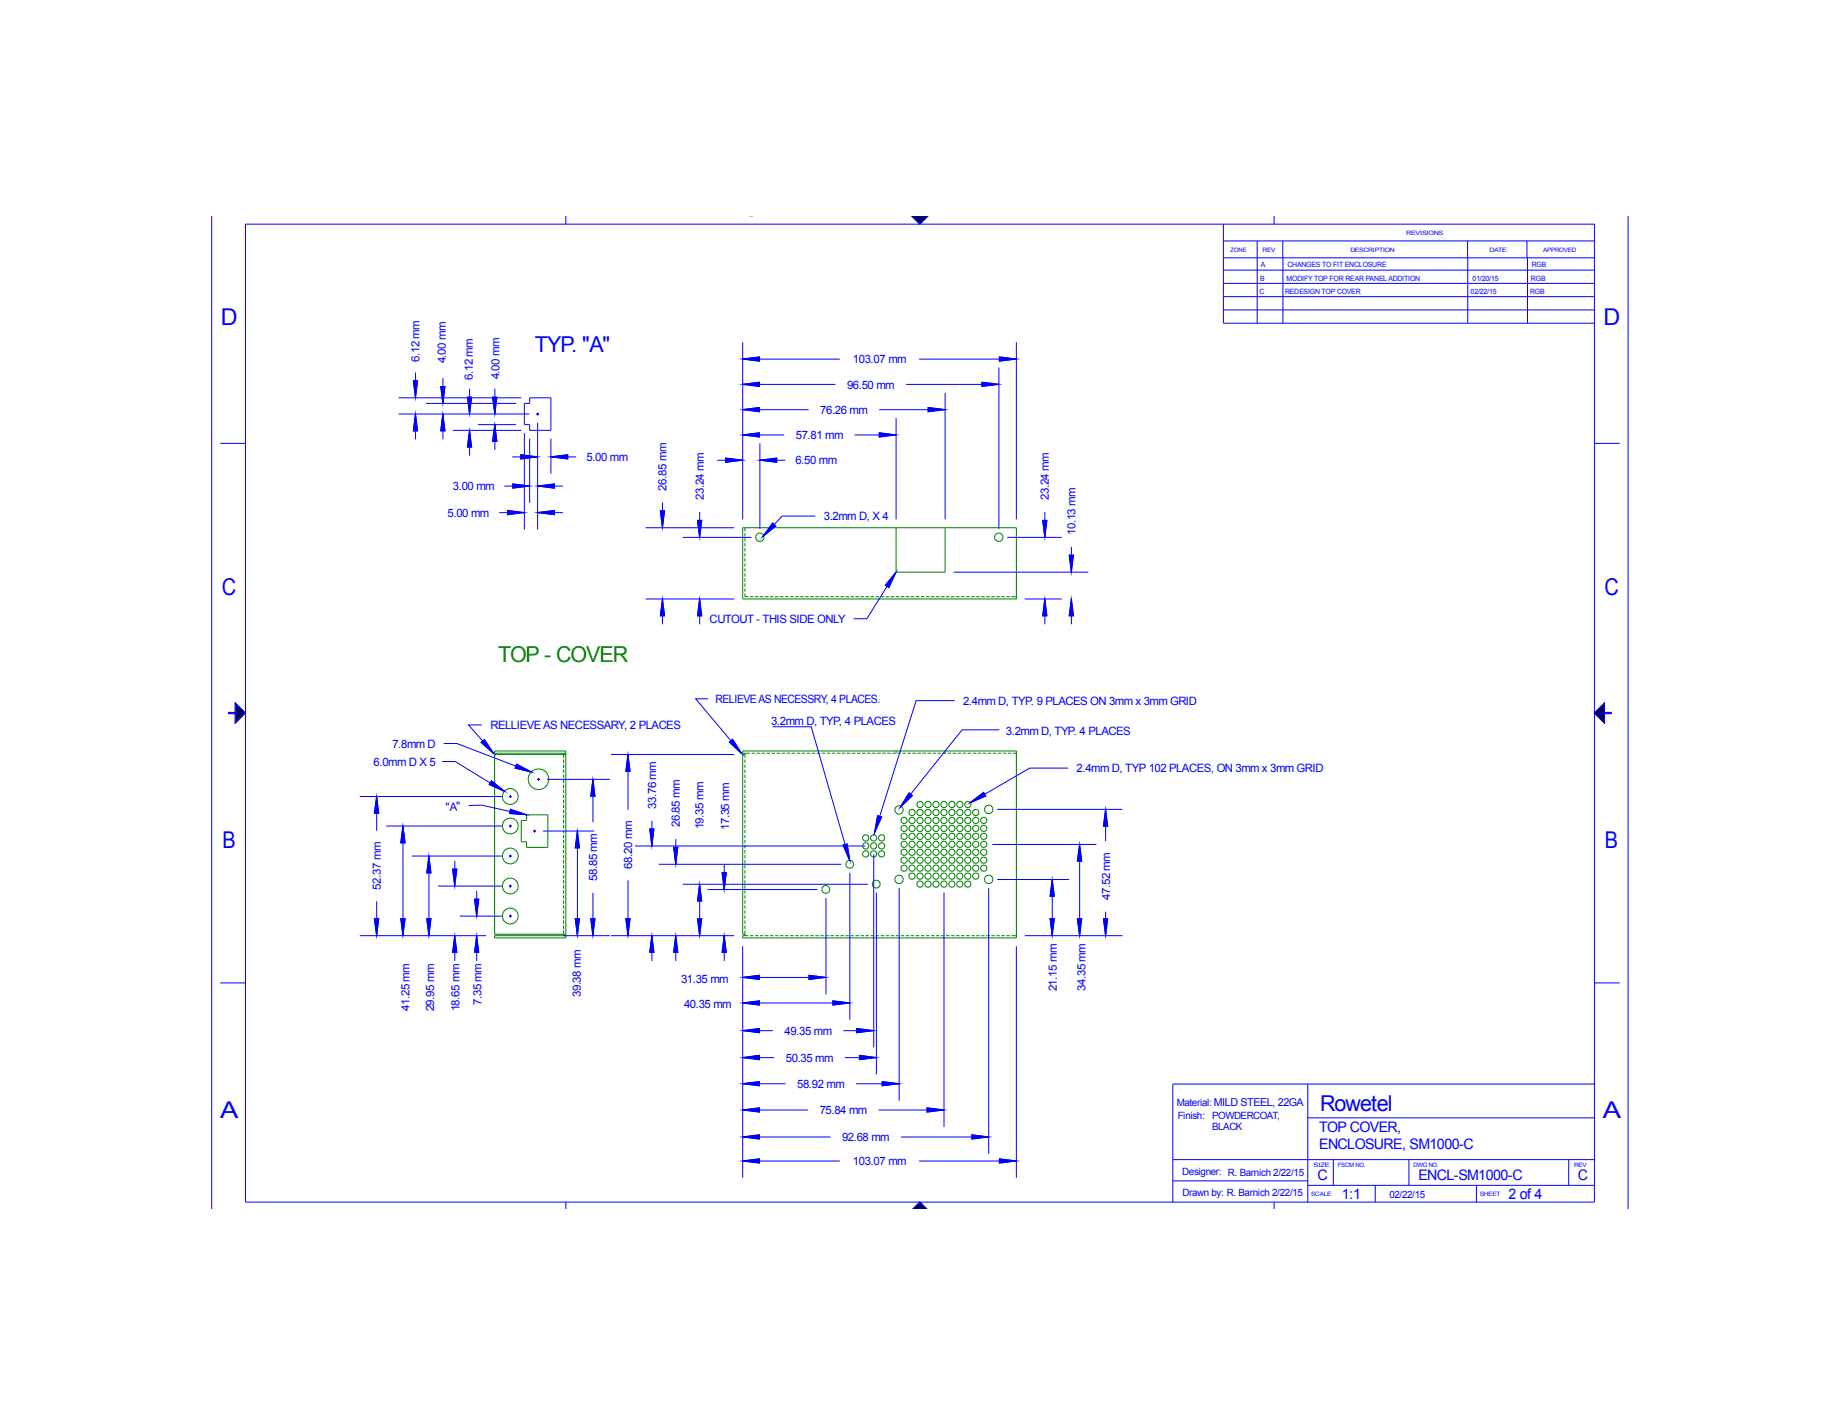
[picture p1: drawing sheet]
<svg xmlns="http://www.w3.org/2000/svg" width="559mm" height="432mm" viewBox="0 0 559 432" stroke-linecap="round" stroke-linejoin="round" font-family="sans-serif">
<g fill="none" stroke="#008000" stroke-width=".3">
<path d="M225.1 159.9h82.9v21.6h-82.9zM225.7 159.9v1.1M271.5 159.9v13.5h14.9v-13.5M225.7 161.5v1M225.7 163v1.1M225.7 164.6v1M225.7 166.1v1M225.7 167.6v1M225.7 169.1v1.1M225.7 170.7v1M225.7 172.2v1M225.7 173.7v1"/>
<path d="M225.7 175.2v1.1M225.7 176.8v1M225.7 178.3v1M225.7 179.8v1h1.1M227.3 180.8h1M228.8 180.8h1M230.3 180.8h1M231.8 180.8h1.1M233.4 180.8h1M234.9 180.8h1M236.4 180.8h1M237.9 180.8h1.1"/>
<path d="M239.5 180.8h1M241 180.8h1M242.5 180.8h1M244 180.8h1M245.6 180.8h1M247.1 180.8h1M248.6 180.8h1M250.1 180.8h1M251.7 180.8h1M253.2 180.8h1M254.7 180.8h1M256.2 180.8h1"/>
<path d="M257.7 180.8h1.1M259.3 180.8h1M260.8 180.8h1M262.3 180.8h1M263.8 180.8h1.1M265.4 180.8h1M266.9 180.8h1M268.4 180.8h1M269.9 180.8h1.1M271.5 180.8h1M273 180.8h1M274.5 180.8h1"/>
<path d="M276 180.8h1.1M277.6 180.8h1M279.1 180.8h1M280.6 180.8h1M282.1 180.8h1M283.7 180.8h1M285.2 180.8h1M286.7 180.8h1M288.2 180.8h1M289.8 180.8h1M291.3 180.8h1M292.8 180.8h1"/>
<path d="M294.3 180.8h1M295.8 180.8h1.1M297.4 180.8h1M298.9 180.8h1M300.4 180.8h1M301.9 180.8h1.1M303.5 180.8h1M305 180.8h1M306.5 180.8h1.5M170.8 228.2v1.4M170.8 230.1v1.1M170.8 231.7v1"/>
<path d="M170.8 233.2v1M170.8 234.7v1M170.8 236.2v1.1M170.8 237.8v1M170.8 239.3v1M171.5 228.2h-21.6v-.6h21.6v56.6h-21.6v-.7h21.6M171.5 228.6h-21.6v54.5h21.6M225.7 228.6h-.6v54.5h.6M225.7 228.2v1.4M225.7 230.1v1.1M225.7 231.7v1M225.7 233.2v1"/>
<path d="M225.7 234.7v1M225.7 236.2v1.1M225.7 237.8v1M225.7 239.3v1M227.2 228.2h-2.1v-.6h82.9v56.6h-82.9v-.7h1.7M227.7 228.2h1M229.3 228.2h1M230.8 228.2h1M232.3 228.2h1M233.8 228.2h1M235.4 228.2h1M236.9 228.2h1"/>
<path d="M238.4 228.2h1M239.9 228.2h1M241.4 228.2h1.1M243 228.2h1M244.5 228.2h1M246 228.2h1M247.5 228.2h1.1M249.1 228.2h1M250.6 228.2h1M252.1 228.2h1M253.6 228.2h1.1M255.2 228.2h1"/>
<path d="M256.7 228.2h1M258.2 228.2h1M259.7 228.2h1.1M261.3 228.2h1M262.8 228.2h1M264.3 228.2h1M265.8 228.2h1M267.4 228.2h1M268.9 228.2h1M270.4 228.2h1M271.5 227.6v.6M271.9 228.2h1"/>
<path d="M273.5 228.2h1M275 228.2h1M276.5 228.2h1M278 228.2h1M279.5 228.2h1.1M281.1 228.2h1M282.6 228.2h1M284.1 228.2h1M285.6 228.2h1.1M286.4 227.6v.6M287.2 228.2h1M288.7 228.2h1"/>
<path d="M290.2 228.2h1M291.7 228.2h1.1M293.3 228.2h1M294.8 228.2h1M296.3 228.2h1M297.8 228.2h1.1M299.4 228.2h1M300.9 228.2h1M302.4 228.2h1M303.9 228.2h1M305.5 228.2h1M307 228.2h1"/>
<path d="M159.6 246.9h6.4v9.9h-6.4v-1.7h-1.6v-6.5h1.6zM170.8 240.8v1M170.8 242.3v1.1M170.8 243.9v1M170.8 245.4v1M170.8 246.9v1M170.8 248.4v1M170.8 250v1M170.8 251.5v1M170.8 253v1M170.8 254.5v1M170.8 256.1v1"/>
<path d="M170.8 257.6v1M170.8 259.1v1M225.7 240.8v1M225.7 242.3v1.1M225.7 243.9v1M225.7 245.4v1M225.7 246.9v1M225.7 248.4v1M225.7 250v1M225.7 251.5v1M225.7 253v1M225.7 254.5v1"/>
<path d="M225.7 256.1v1M225.7 257.6v1M225.7 259.1v1M170.8 260.6v1M170.8 262.1v1.1M170.8 263.7v1M170.8 265.2v1M170.8 266.7v1M170.8 268.2v1.1M170.8 269.8v1M170.8 271.3v1M170.8 272.8v1"/>
<path d="M170.8 274.3v1.1M170.8 275.9v1M170.8 277.4v1M170.8 278.9v1M225.7 260.6v1M225.7 262.1v1.1M225.7 263.7v1M225.7 265.2v1M225.7 266.7v1M225.7 268.2v1.1M225.7 269.8v1M225.7 271.3v1"/>
<path d="M225.7 272.8v1M225.7 274.3v1.1M225.7 275.9v1M225.7 277.4v1M225.7 278.9v1M170.8 280.4v1.1M170.8 282v1.5M225.7 280.4v1.1M225.7 282v1.5M227.3 283.5h1M228.8 283.5h1M230.3 283.5h1"/>
<path d="M231.8 283.5h1.1M233.4 283.5h1M234.9 283.5h1M236.4 283.5h1M237.9 283.5h1.1M239.5 283.5h1M241 283.5h1M242.5 283.5h1M244 283.5h1M245.6 283.5h1M247.1 283.5h1M248.6 283.5h1"/>
<path d="M250.1 283.5h1M251.7 283.5h1M253.2 283.5h1M254.7 283.5h1M256.2 283.5h1M257.7 283.5h1.1M259.3 283.5h1M260.8 283.5h1M262.3 283.5h1M263.8 283.5h1.1M265.4 283.5h1M266.9 283.5h1"/>
<path d="M268.4 283.5h1M269.9 283.5h1.1M271.5 283.5h1M273 283.5h1M274.5 283.5h1M276 283.5h1.1M277.6 283.5h1M279.1 283.5h1M280.6 283.5h1M282.1 283.5h1M283.7 283.5h1M285.2 283.5h1"/>
<path d="M286.7 283.5h1M288.2 283.5h1M289.8 283.5h1M291.3 283.5h1M292.8 283.5h1M294.3 283.5h1M295.8 283.5h1.1M297.4 283.5h1M298.9 283.5h1M300.4 283.5h1M301.9 283.5h1.1M303.5 283.5h1"/>
<path d="M305 283.5h1M306.5 283.5h1.5"/>
<circle cx="230.3" cy="162.8" r="1.3"/>
<circle cx="302.7" cy="162.8" r="1.28"/>
<circle cx="163.2" cy="236.1" r="3.1"/>
<circle cx="154.6" cy="241.4" r="2.43"/>
<circle cx="154.6" cy="259.4" r="2.43"/>
<circle cx="154.6" cy="250.3" r="2.42"/>
<circle cx="262.3" cy="256.3" r=".97"/>
<circle cx="262.3" cy="258.7" r=".97"/>
<circle cx="262.3" cy="253.9" r=".97"/>
<circle cx="264.8" cy="256.3" r=".97"/>
<circle cx="264.8" cy="258.7" r=".97"/>
<circle cx="264.8" cy="253.9" r=".97"/>
<circle cx="267.2" cy="258.7" r=".97"/>
<circle cx="267.2" cy="256.3" r=".97"/>
<circle cx="267.2" cy="253.9" r=".97"/>
<circle cx="272.4" cy="245.4" r="1.28"/>
<circle cx="274" cy="253.4" r=".97"/>
<circle cx="274" cy="255.9" r=".97"/>
<circle cx="274" cy="258.3" r=".97"/>
<circle cx="274" cy="251" r=".97"/>
<circle cx="274" cy="248.6" r=".97"/>
<circle cx="276.4" cy="246.2" r=".97"/>
<circle cx="276.4" cy="258.3" r=".97"/>
<circle cx="276.4" cy="253.4" r=".97"/>
<circle cx="276.4" cy="255.9" r=".97"/>
<circle cx="276.4" cy="251" r=".97"/>
<circle cx="276.4" cy="248.6" r=".97"/>
<circle cx="278.8" cy="246.2" r=".97"/>
<circle cx="278.8" cy="253.4" r=".97"/>
<circle cx="278.8" cy="255.9" r=".97"/>
<circle cx="278.8" cy="258.3" r=".97"/>
<circle cx="278.8" cy="251" r=".97"/>
<circle cx="278.8" cy="248.6" r=".97"/>
<circle cx="278.8" cy="243.8" r=".97"/>
<circle cx="281.2" cy="246.2" r=".97"/>
<circle cx="281.2" cy="253.4" r=".97"/>
<circle cx="281.2" cy="258.3" r=".97"/>
<circle cx="281.2" cy="255.9" r=".97"/>
<circle cx="281.2" cy="251" r=".97"/>
<circle cx="281.2" cy="248.6" r=".97"/>
<circle cx="281.2" cy="243.8" r=".97"/>
<circle cx="283.6" cy="246.2" r=".97"/>
<circle cx="283.6" cy="258.3" r=".97"/>
<circle cx="283.6" cy="255.9" r=".97"/>
<circle cx="283.6" cy="253.4" r=".97"/>
<circle cx="283.6" cy="251" r=".97"/>
<circle cx="283.6" cy="248.6" r=".97"/>
<circle cx="283.6" cy="243.8" r=".97"/>
<circle cx="286" cy="246.2" r=".97"/>
<circle cx="286" cy="258.3" r=".97"/>
<circle cx="286" cy="255.9" r=".97"/>
<circle cx="286" cy="253.4" r=".97"/>
<circle cx="286" cy="251" r=".97"/>
<circle cx="286" cy="248.6" r=".97"/>
<circle cx="286" cy="243.8" r=".97"/>
<circle cx="288.5" cy="246.2" r=".97"/>
<circle cx="288.5" cy="258.3" r=".97"/>
<circle cx="288.5" cy="255.9" r=".97"/>
<circle cx="288.5" cy="253.4" r=".97"/>
<circle cx="288.5" cy="251" r=".97"/>
<circle cx="288.5" cy="248.6" r=".97"/>
<circle cx="288.5" cy="243.8" r=".97"/>
<circle cx="290.9" cy="246.2" r=".97"/>
<circle cx="290.9" cy="253.4" r=".97"/>
<circle cx="290.9" cy="255.9" r=".97"/>
<circle cx="290.9" cy="258.3" r=".97"/>
<circle cx="290.9" cy="251" r=".97"/>
<circle cx="290.9" cy="248.6" r=".97"/>
<circle cx="290.9" cy="243.8" r=".97"/>
<circle cx="293.3" cy="246.2" r=".97"/>
<circle cx="293.3" cy="258.3" r=".97"/>
<circle cx="293.3" cy="255.9" r=".97"/>
<circle cx="293.3" cy="253.4" r=".97"/>
<circle cx="293.3" cy="251" r=".97"/>
<circle cx="293.3" cy="248.6" r=".97"/>
<circle cx="293.3" cy="243.8" r=".97"/>
<circle cx="295.7" cy="246.2" r=".97"/>
<circle cx="295.7" cy="258.3" r=".97"/>
<circle cx="295.7" cy="253.4" r=".97"/>
<circle cx="295.7" cy="255.9" r=".97"/>
<circle cx="295.7" cy="251" r=".97"/>
<circle cx="295.7" cy="248.6" r=".97"/>
<circle cx="298.1" cy="253.4" r=".97"/>
<circle cx="298.1" cy="255.9" r=".97"/>
<circle cx="298.1" cy="258.3" r=".97"/>
<circle cx="298.1" cy="251" r=".97"/>
<circle cx="298.1" cy="248.6" r=".97"/>
<circle cx="299.6" cy="245.3" r="1.3"/>
<circle cx="154.6" cy="268.5" r="2.43"/>
<circle cx="154.6" cy="277.6" r="2.42"/>
<circle cx="250.3" cy="269.5" r="1.21"/>
<circle cx="257.5" cy="261.9" r="1.22"/>
<circle cx="265.6" cy="267.9" r="1.19"/>
<circle cx="272.4" cy="266.5" r="1.3"/>
<circle cx="274" cy="260.7" r=".97"/>
<circle cx="274" cy="263.1" r=".97"/>
<circle cx="276.4" cy="260.7" r=".97"/>
<circle cx="276.4" cy="263.1" r=".97"/>
<circle cx="276.4" cy="265.5" r=".97"/>
<circle cx="278.8" cy="260.7" r=".97"/>
<circle cx="278.8" cy="263.1" r=".97"/>
<circle cx="278.8" cy="267.9" r=".97"/>
<circle cx="278.8" cy="265.5" r=".97"/>
<circle cx="281.2" cy="260.7" r=".97"/>
<circle cx="281.2" cy="263.1" r=".97"/>
<circle cx="281.2" cy="267.9" r=".97"/>
<circle cx="281.2" cy="265.5" r=".97"/>
<circle cx="283.6" cy="263.1" r=".97"/>
<circle cx="283.6" cy="260.7" r=".97"/>
<circle cx="283.6" cy="265.5" r=".97"/>
<circle cx="283.6" cy="267.9" r=".97"/>
<circle cx="286" cy="260.7" r=".97"/>
<circle cx="286" cy="263.1" r=".97"/>
<circle cx="286" cy="265.5" r=".97"/>
<circle cx="286" cy="267.9" r=".97"/>
<circle cx="288.5" cy="260.7" r=".97"/>
<circle cx="288.5" cy="263.1" r=".97"/>
<circle cx="288.5" cy="267.9" r=".97"/>
<circle cx="288.5" cy="265.5" r=".97"/>
<circle cx="290.9" cy="260.7" r=".97"/>
<circle cx="290.9" cy="263.1" r=".97"/>
<circle cx="290.9" cy="265.5" r=".97"/>
<circle cx="290.9" cy="267.9" r=".97"/>
<circle cx="293.3" cy="263.1" r=".97"/>
<circle cx="293.3" cy="260.7" r=".97"/>
<circle cx="293.3" cy="267.9" r=".97"/>
<circle cx="293.3" cy="265.5" r=".97"/>
<circle cx="295.7" cy="260.7" r=".97"/>
<circle cx="295.7" cy="263.1" r=".97"/>
<circle cx="295.7" cy="265.5" r=".97"/>
<circle cx="298.1" cy="263.1" r=".97"/>
<circle cx="298.1" cy="260.7" r=".97"/>
<circle cx="299.6" cy="266.5" r="1.3"/>
</g>
<g fill="#00f" stroke="#00f" stroke-width=".3">
<path d="M234.1 158.5l1 .9-4 3.2z"/>
<path d="M294 243.2l4.1-3.1 .6 1.1z"/>
<path d="M275.5 240.3l1 .8-3.7 3.6z"/>
<path d="M265.9 247.2l1.3 .4-2.2 4.6z"/>
<path d="M255.5 256.1l1.2-.4 .8 5.1z"/>
<path d="M148.9 236.6l4.1 3.2-4.7-2.1z"/>
<path d="M156.5 231.6l4.6 2.4-5-1.3z"/>
<path d="M157.8 137.8l5.1 .6-5.1 .7z"/>
<path d="M166.9 138.4l5.1-.6v1.3z"/>
<path d="M162.9 147.3l5.1-.7v1.3z"/>
<path d="M155.4 146.6l5.1 .7-5.1 .6z"/>
<path d="M162.9 155.3l5.1-.6v1.3z"/>
<path d="M153.8 154.7l5.1 .6-5.1 .7z"/>
<path d="M149.3 120.4h1.3l-.7 5z"/>
<path d="M149.9 128.7l.7 5.1h-1.3z"/>
<path d="M141.6 120.4h1.3l-.6 5z"/>
<path d="M142.3 130.4l.6 5.1h-1.3z"/>
<path d="M134.2 125.4l.6 5.2h-1.2z"/>
<path d="M133.6 117.1h1.2l-.6 5.1z"/>
<path d="M125.9 125.4l.6 5.2h-1.2z"/>
<path d="M125.3 115.4h1.2l-.6 5.1z"/>
<path d="M318.2 278.4h1.3l-.6 5.1z"/>
<path d="M318.9 266.5l.6 5.1h-1.3z"/>
<path d="M326.5 278.4h1.3l-.6 5.1z"/>
<path d="M327.2 255.9l.6 5h-1.3z"/>
<path d="M334.4 278.4h1.3l-.7 5.1z"/>
<path d="M335 245.2l.7 5.2h-1.3z"/>
<path d="M219.9 138.8l5.1 .6-5.1 .7z"/>
<path d="M230.3 139.4l5.1-.6v1.3z"/>
<path d="M225 131.8l5.1-.7v1.3z"/>
<path d="M266.4 131.1l5.1 .7-5.1 .6z"/>
<path d="M225 124.1l5.1-.6v1.3z"/>
<path d="M281.3 123.5l5.1 .6-5.1 .7z"/>
<path d="M225 116.5l5.1-.7v1.3z"/>
<path d="M297.6 115.8l5.1 .7-5.1 .6z"/>
<path d="M225 108.8l5.1-.6v1.2z"/>
<path d="M302.9 108.2l5.1 .6-5.1 .6z"/>
<path d="M324.7 181.5l.6 5.1h-1.3z"/>
<path d="M324 168.2h1.3l-.6 5.2z"/>
<path d="M316.6 181.5l.6 5.1h-1.2z"/>
<path d="M316 157.7h1.2l-.6 5.1z"/>
<path d="M212 181.5l.6 5.1h-1.2z"/>
<path d="M211.4 157.7h1.2l-.6 5.1z"/>
<path d="M200.7 181.5l.7 5.1h-1.3z"/>
<path d="M200.1 154.8h1.3l-.7 5.1z"/>
<path d="M271.5 173.4l-2.1 4.6-1.1-.7z"/>
<path d="M225 296.2l5.1-.7v1.3z"/>
<path d="M245.2 295.5l5.1 .7-5.1 .6z"/>
<path d="M225 303.9l5.1-.6v1.2z"/>
<path d="M252.4 303.3l5.1 .6-5.1 .6z"/>
<path d="M225 312.3l5.1-.6v1.2z"/>
<path d="M259.6 311.7l5.2 .6-5.2 .6z"/>
<path d="M225 320.5l5.1-.7v1.3z"/>
<path d="M260.4 319.8l5.2 .7-5.2 .6z"/>
<path d="M225 328.4l5.1-.7v1.3z"/>
<path d="M267.3 327.7l5.2 .7-5.2 .6z"/>
<path d="M225 336.3l5.1-.6v1.3z"/>
<path d="M280.9 335.7l5.1 .6-5.1 .7z"/>
<path d="M225 344.5l5.1-.6v1.2z"/>
<path d="M294.5 343.9l5.1 .6-5.1 .6z"/>
<path d="M225 351.8l5.1-.6v1.2z"/>
<path d="M302.9 351.2l5.1 .6-5.1 .6z"/>
<path d="M219.5 283.5l.6 5.1h-1.3z"/>
<path d="M218.8 264.4h1.3l-.6 5.1z"/>
<path d="M211.4 278.4h1.2l-.6 5.1z"/>
<path d="M212 267.9l.6 5.1h-1.2z"/>
<path d="M204.8 283.5l.6 5.1h-1.3z"/>
<path d="M204.1 256.8h1.3l-.6 5.1z"/>
<path d="M197.5 283.5l.7 5.1h-1.3z"/>
<path d="M196.9 251.2h1.3l-.7 5.1z"/>
<path d="M189.7 278.4h1.2l-.6 5.1z"/>
<path d="M190.3 228.6l.6 5.1h-1.2z"/>
<path d="M174.3 278.4h1.3l-.6 5.1z"/>
<path d="M175 251.8l.6 5.1h-1.3z"/>
<path d="M179 278.4h1.3l-.6 5.1z"/>
<path d="M179.7 236.1l.6 5.2h-1.3z"/>
<path d="M144.4 283.5l.7 5.1h-1.3z"/>
<path d="M143.8 272.5h1.3l-.7 5.1z"/>
<path d="M137.8 283.5l.6 5.1h-1.2z"/>
<path d="M137.2 263.4h1.2l-.6 5.1z"/>
<path d="M129.3 278.4h1.3l-.6 5.1z"/>
<path d="M130 259.4l.6 5.1h-1.3z"/>
<path d="M121.5 278.4h1.3l-.7 5.1z"/>
<path d="M122.1 250.3l.7 5.1h-1.3z"/>
<path d="M113.5 278.4h1.3l-.7 5.1z"/>
<path d="M114.1 241.3l.7 5.2h-1.3z"/>
<path d="M154.7 245.2l4.9 1.7-5.2-.4z"/>
<path d="M221 224.9l1-.9 2.8 4.4z"/>
<path d="M145.8 225l1-.9 2.8 4.3z"/>
<path d="M69.3 215.9h2v.4h-2z" fill-rule="evenodd"/>
<path d="M486.2 215.9h2.1v.4h-2.1z" fill-rule="evenodd"/>
</g>
<g fill="none" stroke="#00f" stroke-width=".3">
<path d="M64.2 65.7v300.4M74.4 67.9h408.8v296.4h-408.8zM171.5 65.7v2.2M276.5 65.7l2.3 2.2 2.2-2.2M370.7 67.9v30h112.5M370.7 78.1h112.5M370.7 73h112.5M381 73v25M386.1 65.7v2.2M388.7 73v5.1M388.8 78.2v19.8M444.7 73v5.1"/>
<path d="M444.8 77.9v19.9M462.7 73v5.1M462.9 78.1v19.8M493.4 65.7v300.4M370.6 81.9h112.4M370.6 85.9h112.4M370.7 89.9h112.3M370.7 93.9h112.5M125.3 115.4h1.2l-.6 5.1zM125.9 112.9v7.6M133.6 117.1h1.2l-.6 5.1zM134.2 114.6v7.6"/>
<path d="M142.3 117.8v7.7M150 117.8v7.7M225 116.5l5.1-.7v1.3zM225 108.8l5.1-.6v1.2zM225.1 116.5h28.1M225.1 103.7v53.7M225.1 108.8h29.4M274.6 116.5h28.1M278.5 108.8h29.5M286.4 119v38.4M297.6 115.8l5.1 .7-5.1 .6zM302.7 111.4v48.9"/>
<path d="M302.9 108.2l5.1 .6-5.1 .6zM308 103.7v53.7M66.7 134.3h7.7M120.8 120.5h37.2M120.8 125.5h39.6M125.9 125.4l.6 5.2h-1.2zM125.9 125.5v7.6M129.1 122.2h27.3M134.2 125.4l.6 5.2h-1.2zM134.2 125.5v7.6M137.2 130.4h20.8M141.6 120.4h1.3l-.6 5z"/>
<path d="M142.3 130.4l.6 5.1h-1.3zM142.3 130.4v7.7M144.8 128.7h11.6M149.3 120.4h1.3l-.7 5zM149.9 128.7l.7 5.1h-1.3zM150 128.7v7.6M155.3 138.5h7.6M157.8 137.8l5.1 .6-5.1 .7zM158.9 131.3v29.2M160.5 120.5h6.4v9.9h-6.4v-1.7h-1.6v-6.5h1.6zM160.5 132.9v19.5M162.5 125.5h.8"/>
<path d="M162.9 125.1v.8M162.9 128.1v32.4M166.9 138.4l5.1-.6v1.3zM166.9 132.9v10.6M166.9 138.5h7.7M217.4 139.5h7.7M219.9 138.8l5.1 .6-5.1 .7zM225 131.8l5.1-.7v1.3zM225 124.1l5.1-.6v1.3zM225.1 131.8h12.5M225.1 124.1h19.9M230.3 139.4l5.1-.6v1.3z"/>
<path d="M230.3 134.3v26M230.3 139.5h7.6M259 131.8h12.5M266.4 124.1h20M266.4 131.1l5.1 .7-5.1 .6zM271.5 126.7v30.7M281.3 123.5l5.1 .6-5.1 .7zM483.2 134.3h7.6M151.2 155.3h7.7M152.8 147.3h7.7M153.8 154.7l5.1 .6-5.1 .7zM155.4 146.6l5.1 .7-5.1 .6z"/>
<path d="M162.9 147.3l5.1-.7v1.3zM162.9 155.3l5.1-.6v1.3zM162.9 147.3h7.7M162.9 155.3h7.7M195.6 159.9h26.9M200.1 154.8h1.3l-.7 5.1zM200.8 152.3v7.6M211.4 157.7h1.2l-.6 5.1zM212 155.1v7.7M234.1 158.5l1 .9-4 3.2zM247.1 156.4h-10.1l-5.9 6.2M316 157.7h1.2l-.6 5.1z"/>
<path d="M316.6 155.1v7.7M206.9 162.8h20.8M271.5 173.4l-2.1 4.6-1.1-.7zM271.5 173.4l-8.8 14.1h-4M289 173.4h40.8M305.2 162.8h16.6M324 168.2h1.3l-.6 5.2zM324.7 165.7v7.7M195.6 181.5h26.9M200.7 181.5l.7 5.1h-1.3zM200.8 181.5v7.7M212 181.5l.6 5.1h-1.2z"/>
<path d="M212 181.5v7.7M310.5 181.5h11.3M316.6 181.5l.6 5.1h-1.2zM316.6 181.5v7.7M324.7 181.5l.6 5.1h-1.3zM324.7 181.5v7.7M71.3 213l3.1 3.1-3.1 3zM146 219.7h-4l7.6 8.7M214.4 211.6l-3.6 .2 14 16.6M289.3 212.3h-11.7l-12.8 40.7M486.2 213v6.1l-3-3zM133.9 230.8h4.1l14.4 8.8"/>
<path d="M134.5 225.3h4l22.6 8.7M145.8 225l1-.9 2.8 4.3zM148.9 236.6l4.1 3.2-4.7-2.1zM156.5 231.6l4.6 2.4-5-1.3zM162.8 236.2h.8M163.2 235.7v.8M165.8 236.2h19M179.7 236.1l.6 5.2h-1.3zM179.7 236.2v13M185.2 228.6h37.3M190.3 228.6l.6 5.1h-1.2zM190.3 228.6v16.8"/>
<path d="M221 224.9l1-.9 2.8 4.4zM234.1 220.2h11.7l11.7 40.6M302.9 221.1h-11.4l-18.7 23.5M323.7 232.7h-11.7l-18 10.5M109 241.4h43.1M114.1 241.3l.7 5.2h-1.3zM114.2 241.4v10.3M117 250.3h35.1M122.1 250.3l.7 5.1h-1.3zM122.1 250.3v33.2M124.9 259.4h27.2M130 259.4l.6 5.1h-1.3z"/>
<path d="M130 259.4v24.1M142 244.1l4-.1 13.6 2.9M154.2 250.3h.8M154.2 259.4h.8M154.2 241.4h.8M154.7 241v.8M154.7 249.9v.8M154.7 259v.8M154.7 245.2l4.9 1.7-5.2-.4zM161.6 251.8h.8M162 251.4v.8M164.6 251.8h15.5"/>
<path d="M175 251.8l.6 5.1h-1.3zM175 251.8v31.7M192.4 256.3h69.8M196.9 251.2h1.3l-.7 5.1zM197.5 248.7v7.6M204.1 256.8h1.3l-.6 5.1zM204.8 254.2v7.7M255.5 256.1l1.2-.4 .8 5.1zM264.8 258.9v58.5M265.9 247.2l1.3 .4-2.2 4.6zM275.5 240.3l1 .8-3.7 3.6zM294 243.2l4.1-3.1 .6 1.1z"/>
<path d="M300.7 255.9h31.6M302.2 245.3h37.9M327.2 255.9l.6 5h-1.3zM327.2 256.9v26.6M335 245.2l.7 5.2h-1.3zM335 245.3v9.6M113.5 278.4h1.3l-.7 5.1zM114.2 273.1v10.4M121.5 278.4h1.3l-.7 5.1zM129.3 278.4h1.3l-.6 5.1zM132.7 268.5h19.4M137.2 263.4h1.2l-.6 5.1z"/>
<path d="M137.8 260.8v7.7M139.3 277.6h12.8M143.8 272.5h1.3l-.7 5.1zM144.5 269.9v7.7M154.2 268.5h.8M154.2 277.6h.8M154.7 268.1v.8M154.7 277.2v.8M174.3 278.4h1.3l-.6 5.1zM179 278.4h1.3l-.6 5.1zM179.7 270.5v13M189.7 278.4h1.2l-.6 5.1z"/>
<path d="M190.3 266.8v16.7M199.7 261.9h55.3M206.9 267.9h56.1M211.4 278.4h1.2l-.6 5.1zM212 267.9l.6 5.1h-1.2zM212 267.9v15.6M214.4 269.6h33.3M218.8 264.4h1.3l-.6 5.1zM219.5 261.9v7.7M250.3 272.1v29.2M257.5 264.5v44.5M265.6 270.5v55.1"/>
<path d="M272.5 269v64.5M286.1 270.5v70.9M299.6 269v80.6M302.2 266.5h21.8M318.2 278.4h1.3l-.6 5.1zM318.9 266.5l.6 5.1h-1.3zM318.9 267.4v16.1M326.5 278.4h1.3l-.6 5.1zM334.4 278.4h1.3l-.7 5.1zM335 276.2v7.3M66.7 297.8h7.7M109 283.5h38.3"/>
<path d="M137.8 283.5l.6 5.1h-1.2zM137.8 283.5v7.7M144.4 283.5l.7 5.1h-1.3zM144.5 283.5v7.7M170.7 283.5h14.1M185.2 283.5h37.3M197.5 283.5l.7 5.1h-1.3zM197.5 283.5v7.7M204.8 283.5l.6 5.1h-1.3zM204.8 283.5v7.7M219.5 283.5l.6 5.1h-1.3zM219.5 283.5v7.7"/>
<path d="M225 296.2l5.1-.7v1.3zM225.1 286.7v70.2M225.1 296.2h25.2M245.2 295.5l5.1 .7-5.1 .6zM308 286.7v70.2M310.5 283.5h29.6M483.2 297.8h7.6M225 303.9l5.1-.6v1.2zM225 312.3l5.1-.6v1.2zM225.1 303.9h32.3M225.1 312.3h9.1M252.4 303.3l5.1 .6-5.1 .6z"/>
<path d="M255.6 312.3h9.2M259.6 311.7l5.2 .6-5.2 .6zM260.4 319.8l5.2 .7-5.2 .6zM225 320.5l5.1-.7v1.3zM225 328.4l5.1-.7v1.3zM225 336.3l5.1-.6v1.3zM225.1 320.5h9.5M225.1 328.4h13M225.1 336.4h19.8M256 320.5h9.6M259.4 328.4h13.1M266.3 336.4h19.8"/>
<path d="M267.3 327.7l5.2 .7-5.2 .6zM280.9 335.7l5.1 .6-5.1 .7zM396.3 328.5v35.8M396.3 338.7h86.9M483.2 328.5h-127.8v35.8M225 344.5l5.1-.6v1.2zM225 351.8l5.1-.6v1.2zM225.1 344.5h26.6M225.1 351.8h29.4M273 344.5h26.6M278.5 351.8h29.5M294.5 343.9l5.1 .6-5.1 .6z"/>
<path d="M302.9 351.2l5.1 .6-5.1 .6zM355.4 351.4h127.8M355.4 357.8h40.9M396.3 359.2h86.9M404.1 351.4v7.8M416.8 359.2v5.1M427 351.4v7.8M447.4 359.2v5.1M475.4 351.4v7.8M171.5 364.3v1.8M276.9 366.1l1.9-1.9 1.8 1.9M386.1 364.3v1.8"/>
</g>
<path d="M275.7 65.7h6.1l-3 2.2zM71.3 213l3.1 3.1-3.1 3zM486.2 213v6.1l-3-3zM275.7 366.1l3.1-1.9 3 1.9z" fill="#000" stroke="#000" stroke-width=".3"/>
<g font-size="7" fill="#00f">
<text x="225.7" y="65.3">3</text>
<text x="66.9" y="98.6">D</text>
<text x="485.9" y="98.6">D</text>
<text x="67.2" y="180.3">C</text>
<text x="486.2" y="180.3">C</text>
<text x="67.4" y="257">B</text>
<text x="486.4" y="257">B</text>
<text x="66.7" y="338.7">A</text>
<text x="485.7" y="338.7">A</text>
</g>
<g font-size="6.6" fill="#00f">
<text x="162.1" y="106.8">TYP. &quot;A&quot;</text>
<text x="400" y="336.7">Rowetel</text>
</g>
<text font-size="6.6" fill="#008000" x="151" y="200.6">TOP - COVER</text>
<g font-size="4.4" fill="#00f">
<text x="399.8" y="343.2">TOP COVER,</text>
<text x="399.8" y="348">ENCLOSURE, SM1000-C</text>
<text x="399.3" y="357.7">C</text>
<text x="429.8" y="357.7">ENCL-SM1000-C</text>
<text x="478.1" y="357.7">C</text>
<text x="406.6" y="363.3">1:1</text>
<text x="457.2" y="363.3">2 of 4</text>
</g>
<g font-size="3.5" fill="#00f">
<text x="127.2" y="109.7" transform="rotate(-90 127.2 109.7)">6.12 mm</text>
<text x="135.1" y="110.1" transform="rotate(-90 135.1 110.1)">4.00 mm</text>
<text x="258.5" y="110.1">103.07 mm</text>
<text x="143.3" y="115.1" transform="rotate(-90 143.3 115.1)">6.12 mm</text>
<text x="151.4" y="115" transform="rotate(-90 151.4 115)">4.00 mm</text>
<text x="256.7" y="117.7">96.50 mm</text>
<text x="248.6" y="125.4">76.26 mm</text>
<text x="241.2" y="133.1">57.81 mm</text>
<text x="177.7" y="139.7">5.00 mm</text>
<text x="241" y="140.7">6.50 mm</text>
<text x="137.2" y="148.5">3.00 mm</text>
<text x="202" y="148.7" transform="rotate(-90 202 148.7)">26.85 mm</text>
<text x="213.3" y="151.6" transform="rotate(-90 213.3 151.6)">23.24 mm</text>
<text x="317.9" y="151.6" transform="rotate(-90 317.9 151.6)">23.24 mm</text>
<text x="135.6" y="156.6">5.00 mm</text>
<text x="249.6" y="157.7">3.2mm D, X 4</text>
<text x="325.9" y="162.1" transform="rotate(-90 325.9 162.1)">10.13 mm</text>
<text x="215.1" y="188.8">CUTOUT - THIS SIDE ONLY</text>
<text x="216.8" y="212.9">RELIEVE AS NECESSRY, 4 PLACES.</text>
<text x="291.8" y="213.6">2.4mm D, TYP. 9 PLACES ON 3mm x 3mm GRID</text>
<text x="148.6" y="221">RELLIEVE AS NECESSARY, 2 PLACES</text>
<text x="233.7" y="219.5">3.2mm D, TYP, 4 PLACES</text>
<text x="118.9" y="226.6">7.8mm D</text>
<text x="304.8" y="222.8">3.2mm D, TYP. 4 PLACES</text>
<text x="113.2" y="232.2">6.0mm D X 5</text>
<text x="326.3" y="234">2.4mm D, TYP 102 PLACES, ON 3mm x 3mm GRID</text>
<text x="135.1" y="245.7" transform="rotate(-2 135.1 245.7)">&quot;A&quot;</text>
<text x="198.8" y="245.1" transform="rotate(-90 198.8 245.1)">33.76 mm</text>
<text x="206" y="250.7" transform="rotate(-90 206 250.7)">26.85 mm</text>
<text x="213.2" y="251.3" transform="rotate(-90 213.2 251.3)">19.35 mm</text>
<text x="220.9" y="251.5" transform="rotate(-90 220.9 251.5)">17.35 mm</text>
<text x="191.6" y="263.2" transform="rotate(-90 191.6 263.2)">68.20 mm</text>
<text x="115.4" y="269.5" transform="rotate(-90 115.4 269.5)">52.37 mm</text>
<text x="180.9" y="267" transform="rotate(-90 180.9 267)">58.85 mm</text>
<text x="336.4" y="272.7" transform="rotate(-90 336.4 272.7)">47.52 mm</text>
<text x="206.4" y="297.9">31.35 mm</text>
<text x="145.9" y="304.5" transform="rotate(-90 145.9 304.5)">7.35 mm</text>
<text x="176" y="302.2" transform="rotate(-90 176 302.2)">39.38 mm</text>
<text x="207.3" y="305.4">40.35 mm</text>
<text x="320.3" y="300.4" transform="rotate(-90 320.3 300.4)">21.15 mm</text>
<text x="328.9" y="300.3" transform="rotate(-90 328.9 300.3)">34.35 mm</text>
<text x="124.1" y="306.3" transform="rotate(-90 124.1 306.3)">41.25 mm</text>
<text x="131.5" y="306.5" transform="rotate(-90 131.5 306.5)">29.95 mm</text>
<text x="139.2" y="306.5" transform="rotate(-90 139.2 306.5)">18.65 mm</text>
<text x="237.7" y="313.6">49.35 mm</text>
<text x="238.2" y="321.7">50.35 mm</text>
<text x="241.6" y="329.6">58.92 mm</text>
<text x="248.4" y="337.6">75.84 mm</text>
<text x="255.2" y="345.8">92.68 mm</text>
<text x="258.5" y="353.1">103.07 mm</text>
</g>
<g font-size="3" fill="#00f">
<text x="356.6" y="335.2">Material: MILD STEEL, 22GA</text>
<text x="356.9" y="339.1">Finish:</text>
<text x="367.3" y="339">POWDERCOAT,</text>
<text x="367.3" y="342.3">BLACK</text>
<text x="358.3" y="356.2">Designer: R. Barnich 2/22/15</text>
<text x="358.3" y="362.4">Drawn by: R. Barnich 2/22/15</text>
<text x="421" y="363">02/22/15</text>
</g>
<g font-size="2.2" fill="#00f">
<text x="382.1" y="81">A</text>
<text x="390.2" y="81">CHANGES TO FIT ENCLOSURE</text>
<text x="464.2" y="81">RGB</text>
<text x="381.6" y="89">C</text>
<text x="381.9" y="85">B</text>
<text x="389.4" y="89">REDESIGN TOP COVER</text>
<text x="389.9" y="85">MODIFY TOP FOR REAR PANEL ADDITION</text>
<text x="445.7" y="89">02/22/15</text>
<text x="446.2" y="85">01/20/15</text>
<text x="463.7" y="89">RGB</text>
<text x="463.9" y="85">RGB</text>
</g>
<g font-size="1.8" fill="#00f">
<text x="426.1" y="71.3">REVISIONS</text>
<text x="372.9" y="76.2">ZONE</text>
<text x="382.6" y="76.2">REV</text>
<text x="409.2" y="76.2">DESCRIPTION</text>
<text x="451.4" y="76.2">DATE</text>
<text x="467.6" y="76.2">APPROVED</text>
<text x="398.1" y="353.7">SIZE</text>
<text x="405.4" y="353.7">FSCM NO.</text>
<text x="428.3" y="353.7">DWG NO.</text>
<text x="477" y="353.7">REV</text>
<text x="397.3" y="362.4">SCALE</text>
<text x="448.4" y="362.4">SHEET</text>
</g>
</svg>
